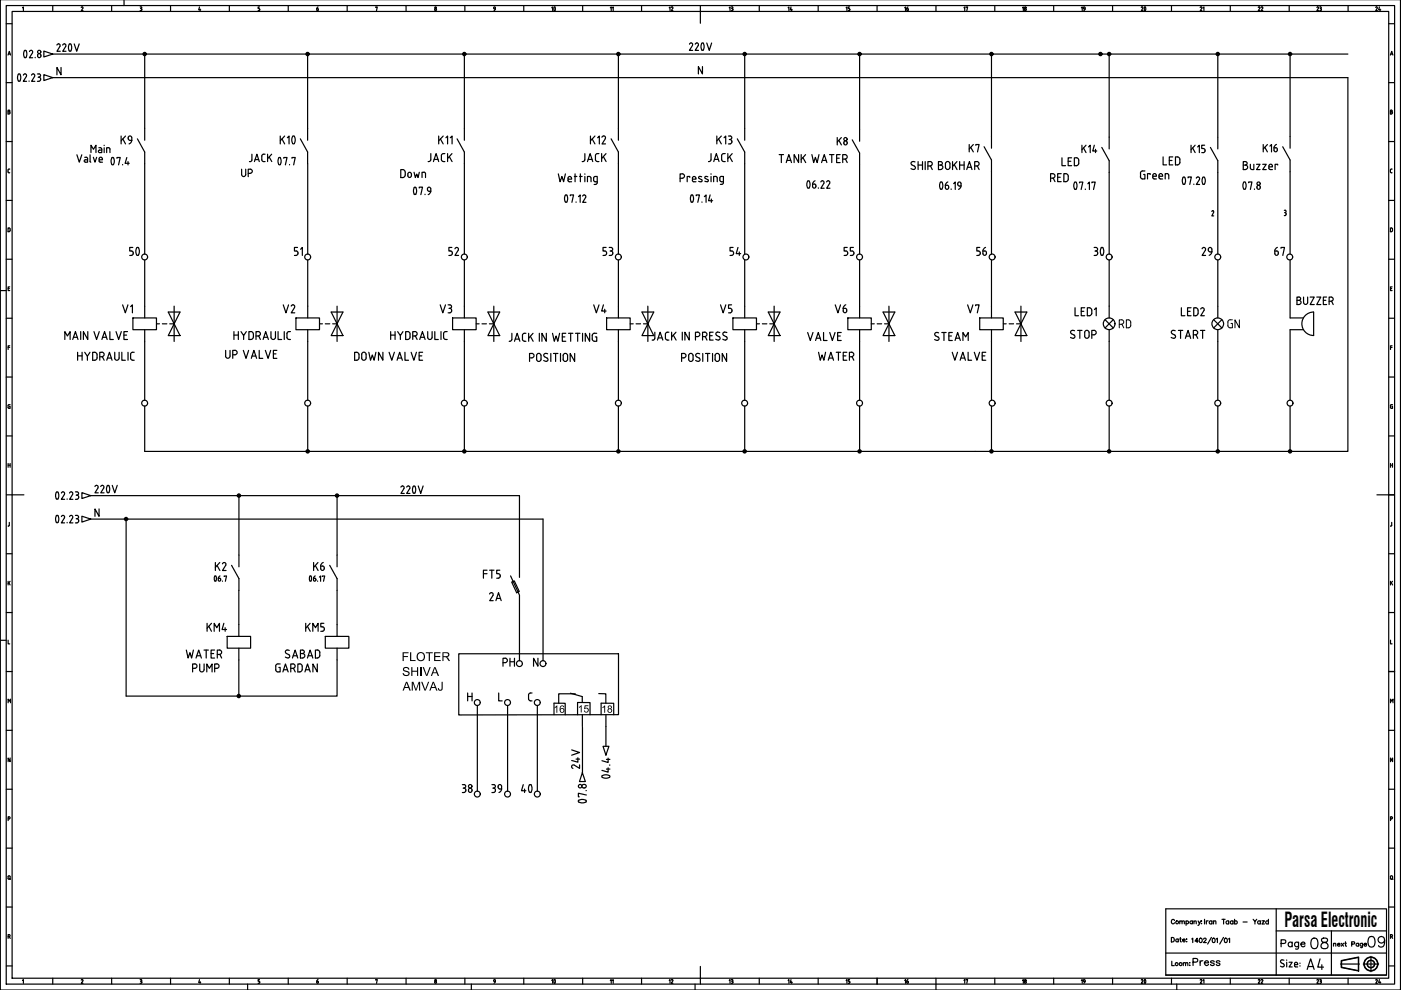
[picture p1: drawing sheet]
<svg xmlns="http://www.w3.org/2000/svg" width="297mm" height="210mm" viewBox="0 0 297 210" stroke-linecap="round" stroke-linejoin="round" font-family="sans-serif">
<!-- layer: 035 -->
<g fill="none" stroke="#000" stroke-width=".25">
<path d="M26.3 -.1v1.3M296.9 -.1v210h-296.8v-210M1.3 5h1.3M1.3 17.5h1.3M1.7 11.7l.3-.8 .2 .8M1.8 11.5h.3M2.6 2.4h291.8v205h-291.8zM4.8 1.6l.2-.1v.8M11.2 1.2v1.2M17.4 1.5l-.2 .1M17.4 1.5l.2 .2M17.6 1.7l-.4 .6h.4"/>
<path d="M23.7 1.2v1.2M29.7 1.5h.2M29.8 1.8h.1M29.9 1.5l.2 .1-.2 .2M29.9 1.8l.2 .3-.4 .2M36.2 1.2v1.2M42.3 1.5l-.2 .6h.5M42.4 1.9v.4M48.6 1.2v1.2M54.7 2.3h.2M54.9 1.8l.2 .2-.2 .3M55 1.5h-.3v.3h.2"/>
<path d="M61.1 1.2v1.2M73.6 1.2v1.2M79.6 1.6l.4-.1-.2 .8M86.1 1.2v1.2M98.6 1.2v1.2M111 1.2v1.2M123.5 1.2v1.2M136 1.2v1.2M148.5 1.2v1.2M161 1.2v1.2M173.5 1.2v1.2M186 1.2v1.2"/>
<path d="M198.4 1.2v1.2M210.9 1.2v1.2M223.4 1.2v1.2M235.9 1.2v1.2M248.4 1.2v1.2M260.8 1.2v1.2M273.3 1.2v1.2M285.8 1.2v1.2M294.4 5h1.3M294.4 17.5h1.3M294.8 11.7l.3-.8 .2 .8M294.9 11.5h.4"/>
<path d="M1.3 30h1.3M1.7 36.4l.4 .2M2.1 35.8l-.3 .1-.1 .5M294.4 30h1.3M294.8 36.4l.2 .2M295 35.8l-.2 .3v.3M295 36.6h.2M295 35.8h.2M295 23.7l.2 .2v.2l-.4 .1v-.8h.3v.3h-.3M1.3 42.5h1.3M1.3 55h1.3M1.7 48.3l.4 .1v.2v.4l-.2 .1h-.2z"/>
<path d="M294.4 42.5h1.3M294.4 55h1.3M295 48.3l.2 .3v.4l-.2 .1M295 48.3h-.2v.8h.2M.1 61.6h1.2M1.3 79.9h1.3M1.3 67.5h1.3M1.7 61.2h.3M1.7 73.7h.4M2.1 60.8h-.4v.8h.4M2.1 73.3h-.4v.8M294.4 79.9h1.3"/>
<path d="M294.4 67.5h1.3M294.8 61.2h.3M294.8 73.7h.4M295.2 60.8h-.4v.8h.4M295.2 73.3h-.4v.8M1.3 92.4h1.3M294.4 92.4h1.3M294.8 98.3v.8M294.8 98.6h.4M295 85.8l-.2 .2v.4M295 85.8h.2M295.1 86.1h.1v.5l-.3-.1-.1-.1"/>
<path d="M295.2 98.3v.8M1.3 104.9h1.3M1.3 117.4h1.3M2 110.8v.6l-.3 .1M294.4 104.9h1.3M294.4 117.4h1.3M294.8 111.5h.1M295.1 110.8v.6l-.2 .1M.1 135.8h1.2M1.3 129.9h1.3M1.7 135.7v.8h.4M294.4 129.9h1.3"/>
<path d="M294.8 135.7v.8h.4M294.8 123.2v.8M295 123.5l.3 .5M295.2 123.2l-.4 .5M1.3 142.4h1.3M1.3 154.8h1.3M294.4 142.4h1.3M294.4 154.8h1.3M1.3 167.3h1.3M1.3 179.8h1.3M1.7 173.6h.4v-.4h-.4v.8M294.4 167.3h1.3"/>
<path d="M294.4 179.8h1.3M294.8 173.6h.4v-.4h-.4v.8M295.3 160.7v.8l-.5-.8v.8M1.3 192.3h1.3M294.4 192.3h1.3M1.3 204.8h1.3M4.8 207.9l.2-.2v.8M11.2 207.4v1.3M17.4 207.7l-.2 .1M17.4 207.7l.2 .3M17.6 208l-.4 .5h.4M23.7 207.4v1.3"/>
<path d="M29.7 207.7h.2M29.8 208h.1M29.9 207.7l.2 .2-.2 .1M29.9 208l.2 .3-.4 .2M36.2 207.4v1.3M42.3 207.7l-.2 .6h.5M42.4 208.1v.4M48.6 207.4v1.3M52.5 208.7v1.2M54.7 208.5h.2M54.9 208l.2 .2-.2 .3M55 207.7h-.3v.3h.2"/>
<path d="M61.1 207.4v1.3M73.6 207.4v1.3M79.6 207.8l.4-.1-.2 .8M86.1 207.4v1.3M98.6 207.4v1.3M99.9 208.7v1.2M111 207.4v1.3M123.5 207.4v1.3M136 207.4v1.3M147.4 208.7v1.2M148.5 207.4v1.3M161 207.4v1.3"/>
<path d="M173.5 207.4v1.3M186 207.4v1.3M198.4 207.4v2.5M210.9 207.4v1.3M223.4 207.4v1.3M235.9 207.4v1.3M248.4 207.4v1.3M249.5 208.7v1.2M260.8 207.4v1.3M273.3 207.4v1.3M285.8 207.4v1.3M294.4 204.8h1.3"/>
<circle cx="92.3" cy="2" r=".2"/>
<circle cx="92.3" cy="1.6" r=".18"/>
<circle cx="92.3" cy="208.3" r=".21"/>
<circle cx="92.3" cy="207.9" r=".18"/>
</g>
<!-- layer: 07 -->
<path d="M1.3 1.2h294.4v207.5h-294.4zM148.5 2.4v2.5M2.6 104.9h2.5M291.9 104.9h2.5M148.5 204.9v2.5" fill="none" stroke="#000" stroke-width=".25"/>
<g fill="none" stroke="#000" stroke-width=".25">
<path d="M11.2 16.5h274.6v79.2h-12.3M11.2 11.5h274.6M30.7 11.5v15.7M65.2 11.5v15.7M98.5 11.5v15.7M131.1 11.5v15.7M157.9 11.5v15.7M182.3 11.5v15.9M210.2 11.5v17.4M235.2 11.5v17.6M258.2 11.5v17.6M273.5 11.5v17.4"/>
<path d="M30.7 34.7v19.2M65.2 34.7v19.2M98.5 34.7v19.2M131.1 34.7v19.2M157.9 34.7v19.2M182.3 34.9v19M210.2 36.4v17.5M235.2 36.6v17.3M258.2 36.6v17.3M273.5 36.4v17.5M30.7 55.1v9.8M65.2 55.1v9.8"/>
<path d="M98.5 55.1v9.8M131.1 55.1v9.8M157.9 55.1v9.8M182.3 55.1v9.8M210.2 55.1v9.8M235.2 55.1v9.8M258.2 55.1v9.8M273.5 55.1v12.3M30.7 72.4v12.5M65.2 72.4v12.5M98.5 72.4v12.5M131.1 72.4v12.5"/>
<path d="M157.9 72.4v12.5M182.3 72.4v12.5M210.2 72.4v12.5M235.2 72.4v12.5M258.2 72.4v12.5M273.5 69.9v15M30.7 86.1v9.6h242.8M65.2 86.1v9.6M98.5 86.1v9.6M131.1 86.1v9.6M157.9 86.1v9.6M182.3 86.1v9.6"/>
<path d="M210.2 86.1v9.6M235.2 86.1v9.6M258.2 86.1v9.6M273.5 86.1v9.6M19.2 105.1h90.9v15.5M19.2 110.1h95.9v30M26.7 110.1v37.5h44.8v-7.7M50.7 105.1v12.6M71.5 105.1v12.6M50.6 125.2v7.2M50.6 139.9v7.7M71.5 125.2v7.2"/>
<path d="M97.3 138.6h33.8v12.9l-33.8 .1zM110.1 128.1v12M101.2 149.6v18.2M107.6 149.6v18.2M113.9 149.6v18.2M123.5 154.2v9.6M128.5 154v4.2"/>
</g>
<!-- layer: SYMS -->
<g fill="none" stroke="#000" stroke-width=".25">
<path d="M9.3 10.8l1.9 .7-1.9 .6zM9.3 15.8l1.9 .7-1.9 .6zM30.7 32.2v2.5M96.9 29.4l1.6 2.8M98.5 27.2v2.5M182.3 32.4v2.5M210.2 33.9v2.5M235.2 34.1v2.5M273.5 33.9v2.5M28.2 67.4h5v2.5h-5zM30.7 69.9v2.5M33.2 68.7h.6"/>
<path d="M34.4 68.7h1M35.7 66.2h2.5l-1.3 2.5zM36 68.7h.9M36.9 68.7l1.3 2.5h-2.5zM36.9 64.9v7.5M62.7 67.4h5v2.5h-5zM65.2 69.9v2.5M67.7 68.7h.7M69 68.7h.9M70.2 66.2h2.5l-1.2 2.5zM70.5 68.7h1M71.5 68.7l1.2 2.5h-2.5z"/>
<path d="M71.5 64.9v7.5M96 67.4h5v2.5h-5zM98.5 69.9v2.5M101 68.7h.6M102.2 68.7h.9M103.4 66.2h2.5l-1.2 2.5zM103.8 68.7h.9M104.7 68.7l1.2 2.5h-2.5zM104.7 64.9v7.5M128.6 67.4h5v2.5h-5zM131.1 69.9v2.5M133.6 68.7h.6"/>
<path d="M134.9 68.7h.9M136.1 66.2h2.5l-1.2 2.5zM136.4 68.7h1M137.4 68.7l1.2 2.5h-2.5zM137.4 64.9v7.5M155.4 67.4h5v2.5h-5zM157.9 69.9v2.5M160.4 68.7h.6M161.6 68.7h1M162.9 66.2h2.5l-1.3 2.5zM163.2 68.7h.9M164.1 68.7l1.3 2.5h-2.5z"/>
<path d="M164.1 64.9v7.5M179.8 67.4h4.9v2.5h-4.9zM182.3 69.9v2.5M184.7 68.7h.7M186 68.7h.9M187.2 66.2h2.5l-1.2 2.5zM187.5 68.7h1M188.5 68.7l1.2 2.5h-2.5zM188.5 64.9v7.5M207.7 67.4h5v2.5h-5zM210.2 69.9v2.5M212.7 68.7h.6"/>
<path d="M214 68.7h.9M215.2 66.2h2.5l-1.2 2.5zM215.5 68.7h1M216.5 68.7l1.2 2.5h-2.5zM216.5 64.9v7.5M234.3 67.8l1.7 1.7M235.2 64.9v2.5M236 67.8l-1.7 1.7M257.3 67.8l1.8 1.7M258.2 64.9v2.5M259.1 67.8l-1.8 1.7M273.5 69.9h2.9"/>
<path d="M273.5 67.4h2.9M278.5 66.2a2.49 2.49 0 0 0-2.5 2.4 2.49 2.49 0 0 0 2.5 2.5M278.5 66.2v5M17.4 104.5l1.8 .6-1.8 .6zM17.4 109.4l1.8 .7-1.8 .6zM49.1 119.9l1.6 2.8v2.5M50.7 117.7v2.5M48.2 134.9h4.9v2.5h-4.9zM50.6 137.4v2.5M69 134.9h5v2.5h-5zM71.5 122.7v2.5M71.5 137.4v2.5"/>
<path d="M108.3 122.1l1.8 4.1v1.9M108.5 123.4l.5-.2 1.1 2.2-.6 .3zM110.1 120.6v1.8M127.9 158.2h1.2l-.6 1.9z"/>
<circle cx="30.7" cy="11.5" r=".35"/>
<circle cx="30.7" cy="11.5" r=".12"/>
<circle cx="30.7" cy="11.5" r=".22"/>
<circle cx="65.2" cy="11.5" r=".35"/>
<circle cx="65.2" cy="11.5" r=".12"/>
<circle cx="65.2" cy="11.5" r=".22"/>
<circle cx="98.4" cy="11.5" r=".35"/>
<circle cx="98.4" cy="11.5" r=".12"/>
<circle cx="98.4" cy="11.5" r=".22"/>
<circle cx="131.1" cy="11.5" r=".35"/>
<circle cx="131.1" cy="11.5" r=".12"/>
<circle cx="131.1" cy="11.5" r=".22"/>
<circle cx="157.9" cy="11.5" r=".35"/>
<circle cx="157.9" cy="11.5" r=".12"/>
<circle cx="157.9" cy="11.5" r=".22"/>
<circle cx="182.2" cy="11.5" r=".35"/>
<circle cx="182.2" cy="11.5" r=".12"/>
<circle cx="182.2" cy="11.5" r=".22"/>
<circle cx="210.2" cy="11.5" r=".35"/>
<circle cx="210.2" cy="11.5" r=".12"/>
<circle cx="210.2" cy="11.5" r=".22"/>
<circle cx="233.3" cy="11.5" r=".35"/>
<circle cx="233.3" cy="11.5" r=".12"/>
<circle cx="233.3" cy="11.5" r=".22"/>
<circle cx="235.2" cy="11.5" r=".35"/>
<circle cx="235.2" cy="11.5" r=".12"/>
<circle cx="235.2" cy="11.5" r=".22"/>
<circle cx="258.2" cy="11.5" r=".35"/>
<circle cx="258.2" cy="11.5" r=".12"/>
<circle cx="258.2" cy="11.5" r=".22"/>
<circle cx="273.5" cy="11.5" r=".35"/>
<circle cx="273.5" cy="11.5" r=".12"/>
<circle cx="273.5" cy="11.5" r=".22"/>
<circle cx="235.2" cy="68.6" r="1.24"/>
<circle cx="258.2" cy="68.6" r="1.24"/>
<circle cx="30.7" cy="85.5" r=".62"/>
<circle cx="65.2" cy="85.5" r=".62"/>
<circle cx="65.2" cy="95.7" r=".35"/>
<circle cx="65.2" cy="95.7" r=".12"/>
<circle cx="65.2" cy="95.7" r=".22"/>
<circle cx="98.4" cy="85.5" r=".62"/>
<circle cx="98.4" cy="95.7" r=".35"/>
<circle cx="98.4" cy="95.7" r=".12"/>
<circle cx="98.4" cy="95.7" r=".22"/>
<circle cx="131.1" cy="85.5" r=".62"/>
<circle cx="131.1" cy="95.7" r=".35"/>
<circle cx="131.1" cy="95.7" r=".12"/>
<circle cx="131.1" cy="95.7" r=".22"/>
<circle cx="157.9" cy="85.5" r=".62"/>
<circle cx="157.9" cy="95.7" r=".35"/>
<circle cx="157.9" cy="95.7" r=".12"/>
<circle cx="157.9" cy="95.7" r=".22"/>
<circle cx="182.2" cy="85.5" r=".62"/>
<circle cx="182.2" cy="95.7" r=".35"/>
<circle cx="182.2" cy="95.7" r=".12"/>
<circle cx="182.2" cy="95.7" r=".22"/>
<circle cx="210.2" cy="95.7" r=".35"/>
<circle cx="210.2" cy="95.7" r=".12"/>
<circle cx="210.2" cy="95.7" r=".22"/>
<circle cx="210.4" cy="85.5" r=".62"/>
<circle cx="235.2" cy="85.5" r=".62"/>
<circle cx="235.2" cy="95.7" r=".35"/>
<circle cx="235.2" cy="95.7" r=".12"/>
<circle cx="235.2" cy="95.7" r=".22"/>
<circle cx="258.2" cy="85.5" r=".62"/>
<circle cx="258.2" cy="95.7" r=".35"/>
<circle cx="258.2" cy="95.7" r=".12"/>
<circle cx="258.2" cy="95.7" r=".22"/>
<circle cx="273.5" cy="85.5" r=".62"/>
<circle cx="273.5" cy="95.7" r=".35"/>
<circle cx="273.5" cy="95.7" r=".12"/>
<circle cx="273.5" cy="95.7" r=".22"/>
<circle cx="26.7" cy="110" r=".35"/>
<circle cx="26.7" cy="110" r=".12"/>
<circle cx="26.7" cy="110" r=".22"/>
<circle cx="50.6" cy="105.1" r=".35"/>
<circle cx="50.6" cy="105.1" r=".12"/>
<circle cx="50.6" cy="105.1" r=".22"/>
<circle cx="71.5" cy="105.1" r=".35"/>
<circle cx="71.5" cy="105.1" r=".12"/>
<circle cx="71.5" cy="105.1" r=".22"/>
<circle cx="50.6" cy="147.6" r=".35"/>
<circle cx="50.6" cy="147.6" r=".12"/>
<circle cx="50.6" cy="147.6" r=".22"/>
<circle cx="101.2" cy="149" r=".62"/>
<circle cx="107.6" cy="149" r=".62"/>
<circle cx="113.9" cy="149" r=".62"/>
<circle cx="115.1" cy="140.7" r=".62"/>
</g>
<!-- layer: XREFCHILD -->
<g fill="none" stroke="#000" stroke-width=".25">
<path d="M23.7 33.5l.2-.1a1.08 1.08 0 0 1 0 1.6l-.2-.1M23.7 33.5a1.47 1.47 0 0 0 0 1.4M24.8 33.6v-.2h.7l-.4 1.6M26 34.9v.1M26.9 33.4l-.4 1.2h.9M27.1 34.3v.7M60.2 33.6v-.2h.7l-.4 1.6M61.4 34.9v.1M61.9 33.6v-.2h.7l-.3 1.6M87.8 39.8a1.47 1.47 0 0 0 0 1.4M88.2 39.8a1.47 1.47 0 0 1 0 1.4M88.9 39.9v-.2h.7l-.4 1.6"/>
<path d="M171.2 38.4l.2-.1a1.08 1.08 0 0 1 0 1.6l-.2-.1a1.47 1.47 0 0 1 0-1.4zM172.6 39a.4 .4 0 0 1 .4 .6 .4 .4 0 0 1-.7 .1v-.7h.3M172.8 38.3l-.3 .2-.2 .5M173.5 39.8v.1M174 38.6l.2-.2a.35 .35 0 0 1 .4 0 .35 .35 0 0 1 .1 .5l-.7 1h.7M175.3 38.6l.1-.2a.35 .35 0 0 1 .5 0 .35 .35 0 0 1 0 .5M175.9 38.9l-.6 1h.7M199.4 38.6h.2a1.08 1.08 0 0 1 0 1.5h-.2M199.4 38.7a1.47 1.47 0 0 0 0 1.3M200.4 39.3h.4a.4 .4 0 0 1 .3 .5 .4 .4 0 0 1-.6 .2zM201 38.6l-.3 .1-.3 .6M202.2 38.9l.3-.3v1.6"/>
<path d="M203.1 38.9a.35 .35 0 0 1 .3-.3 .35 .35 0 0 1 .4 .3M203.1 38.9l.1 .5h.6M203.8 38.9a1 1 0 0 1-.6 1.2M230.6 39l.4-.4v1.6M231.5 38.8v-.2h.7l-.4 1.6M263.7 38.7l.2-.1a1.08 1.08 0 0 1 0 1.5l-.2-.1a1.47 1.47 0 0 1 0-1.3zM264.7 38.7v-.1h.7l-.3 1.6M87.8 41.2h.4M90.1 41.2v.1M91.3 40.5l-.1 .5-.4 .3M91.3 40v.6l-.5-.1-.2-.3M119.9 42.8h.3"/>
<path d="M120.2 41.4a1.47 1.47 0 0 1 0 1.4M120.2 41.4h-.3a1.47 1.47 0 0 0 0 1.4M120.9 41.5v-.2h.7l-.4 1.6M122.1 42.8v.1M122.6 41.7l.4-.4v1.6M123.5 41.6l.2-.2a.35 .35 0 0 1 .4 .1 .35 .35 0 0 1 .1 .4M124.2 41.9l-.7 1h.7M146.5 41.4h.4a1.5 1.5 0 0 1 0 1.4M146.5 42.8h.4M146.6 41.4a1.47 1.47 0 0 0 0 1.4M147.6 41.5v-.2h.7l-.4 1.6M148.8 42.8v.1"/>
<path d="M149.3 41.7l.4-.4v1.6M150.6 41.3l-.4 1.3h.9M150.8 42.2v.7M201.7 40.1v.1M230.1 40.1v.1M266 40.1v.1"/>
<circle cx="266.8" cy="39.7" r=".41"/>
<circle cx="266.8" cy="38.9" r=".35"/>
</g>
<!-- layer: TAGS -->
<g fill="none" stroke="#000" stroke-width=".25">
<path d="M93 28.8v1.7M93.4 29.5l.6 1M94 28.8l-1 1.1M94.5 29.2l.4-.4v1.7M95.5 29.2l.3-.4v1.7M227.9 65.2v1.7h.8M229.2 66h.6M230 65.2h-.8v1.7h.8M230.5 65.2l.7 .1a1.14 1.14 0 0 1 .2 1.4l-.2 .2h-.7zM232 65.6l.4-.4v1.7M275 63h.4a.35 .35 0 0 1 .4 .3 .35 .35 0 0 1-.4 .4 .43 .43 0 0 1 .5 .4 .43 .43 0 0 1-.5 .5h-.4zM275 63.7h.4"/>
<path d="M276.4 63v1.1a.43 .43 0 0 0 .4 .5 .43 .43 0 0 0 .4-.5v-1.1M277.8 63h.8l-.8 1.6h.8M279.2 63h.8l-.8 1.6h.8M280.6 63.7h.5M281.3 63h-.7v1.6h.7M281.8 63.9h.4a.43 .43 0 0 0 .5-.5 .43 .43 0 0 0-.5-.4h-.4v1.6M282.3 63.9l.4 .7M114.1 139.6v1.7l-1-1.7v1.7M99.2 146.9v1.7M99.2 147.7h.9M100.1 146.9v1.7M105.7 146.9v1.7h.8"/>
<path d="M112.1 148.2v.2l.4 .2M112.5 148.6h.3M112.8 146.9l-.7 .2v1.1"/>
</g>
<!-- layer: DESCCHILD -->
<g fill="none" stroke="#000" stroke-width=".25">
<path d="M16.3 32.8l.5 1.6 .5-1.6M18 33.4h.4l.2 .2v.8h-.6l-.1-.3 .1-.2h.6M19.1 34.2l.2 .2M19.1 32.8v1.4M19.3 32.4v-1.6l.5 .9 .5-.9v1.6M19.8 33.4l.3 1 .4-1M21 31.3h.3M21 33.7a.35 .35 0 0 1 .4-.4 .35 .35 0 0 1 .3 .4M21 34.1l.1 .3h.6M21 33.7v.4M21.1 31.8l-.2 .3 .2 .3M21.1 31.8h.5"/>
<path d="M21.2 31.3l.3 .2 .1 .9h-.5M21.7 33.7v.2h-.7M22.1 30.8v.1M22.1 31.3v1.1M23 31.3h-.4v1.1M118.4 36.9l.4 1.6 .3-1.1 .4 1.1 .4-1.6M120.4 38h.8a.39 .39 0 0 0-.3-.6 .39 .39 0 0 0-.5 .4l.1 .6 .2 .1M120.7 38.5h.5M121.8 37.4h.5M121.9 36.9v1.6M122.9 37.4h.5M123 36.9v1.6"/>
<path d="M124 37.4v1.1M124.6 38.5v-1.1l.6 .2 .1 .9M126 39.1h.3M126.6 38.5l-.7-.1v-.7l.1-.2 .6-.1v1.4l-.3 .3M144.6 36.8a.48 .48 0 0 1 .5 .5 .48 .48 0 0 1-.5 .5h-.4M144.7 36.9h-.5v1.6M146.2 37.6v-.2h-.5v1.1M147.5 37.8a.36 .36 0 0 0-.3-.4 .36 .36 0 0 0-.4 .4l.1 .7h.7M147.6 37.8v.2h-.8M148.2 37.8l.5 .3M148.7 38.1l.1 .4-.7-.1M148.8 37.5h-.6v.3"/>
<path d="M150.1 38.1v.4l-.7-.1M150.1 37.5l-.4-.1-.3 .2 .1 .2 .6 .3M150.8 37.4v1.1M151.7 37.4l.3 .2 .1 .9M151.7 37.4h-.4v1.1M152.6 38.2l.2 .3h.6M152.9 37.4l-.2 .2-.1 .6M153 37.4h.4v1.4M153.4 38.8l-.2 .2-.5 .1M165.2 32.8h.9M165.7 32.8v1.7M166.7 34.5l.5-1.7 .6 1.7"/>
<path d="M166.9 34h.7M169.3 32.8v1.7l-.9-1.7v1.7M169.9 32.8v1.7M170.2 33.4l.6 1.1M170.8 32.8l-.9 1M172.1 32.8l.4 1.7 .4-1.1 .4 1.1 .3-1.7M174.2 34.5l.6-1.7 .5 1.7M174.4 34h.7M176.3 32.8v1.7M178.1 32.8h-.7v1.7h.7M179.2 32.8h-.5v1.7M179.2 33.7l.4 .8"/>
<path d="M194 34.3a.45 .45 0 0 0-.6 0 .45 .45 0 0 0 0 .7l.5 .2a.42 .42 0 0 1 .1 .7 .42 .42 0 0 1-.7-.1l-.2-.1M194.7 34.3v1.7M194.7 35h.9M195.6 34.3v1.7M196.2 34.3v1.7M196.7 35.2h.5a.47 .47 0 0 0 .5-.5 .47 .47 0 0 0-.5-.4h-.5v1.7M197.3 35.2l.4 .8M199 35h.4M199.4 34.3a.36 .36 0 0 1 .4 .3 .36 .36 0 0 1-.4 .4 .48 .48 0 0 1 .5 .5 .48 .48 0 0 1-.5 .4M199.4 34.3h-.4v1.7h.4M200.5 34.5a.48 .48 0 0 1 .6-.2 .48 .48 0 0 1 .3 .4v.8a.48 .48 0 0 1-.5 .4 .48 .48 0 0 1-.4-.4zM202 34.3v1.7"/>
<path d="M202.3 34.9l.6 1.1M202.9 34.3l-.9 1M203.5 34.3v1.7M204.4 34.3v1.7M205 36l.5-1.7 .6 1.7M205.1 35.5h.8M207.1 34.3h-.4v1.7M207.2 35.2l.4 .8M242.7 36.3h-.7a1.3 1.3 0 0 0 0 1.6h.7v-.9h-.2M243.9 37v-.2h-.6v1.1M263.6 34.3h.5a.37 .37 0 0 1 .3 .3 .37 .37 0 0 1-.3 .4 .47 .47 0 0 1 .4 .5 .47 .47 0 0 1-.4 .4l-.5 .1zM263.6 35h.5"/>
<path d="M265.1 34.8v1l.7 .2v-1.2M266.4 34.8h.8l-.8 1.2h.8M267.7 34.8h.8l-.8 1.2h.8M269 35.6l.2 .3 .6 .1M269 35.2v.5M269.8 35.2v.2h-.8M270.9 35v-.2h-.6v1.2"/>
</g>
<g fill="#000">
<path d="M85.4 138.3h1.2v.2h-1v.6h.9v.2h-.9v.9h-.2zM90.3 138.3h1.5v.2h-.6v1.7h-.3v-1.7h-.6zM85.6 141.6l.6-.2 .5 .3 .1 .3h-.2l-.3-.4-.6 .2 .1 .3 1 .4v.4l-.2 .3-.7 .1-.4-.2-.1-.4h.2l.2 .3 .2 .1 .6-.2-.1-.3-1-.4-.1-.4zM86.9 138.3h.3v1.6h.9v.3h-1.2zM87.2 141.4h.2v.8h1v-.8h.3v1.9h-.3v-.9h-1v.9h-.2zM87.3 144.6h.4l.5 1.6 .6-1.6h.3v1.8h-.3v-1.5l-.5 1.5h-.2l-.6-1.6v1.6h-.2zM89.1 141.4h.3v1.9h-.3zM89.3 144.6h.3l.5 1.6 .6-1.6h.3l-.7 1.8h-.3zM89.6 141.4h.3l.6 1.7 .6-1.7h.2l-.7 1.9h-.3zM92 138.3h1.4v.2h-1.1v.6h1v.2h-1v.6h1.1v.3h-1.4zM93.6 144.6h.3l-.1 1.5-.2 .3-.4 .1-.3-.2-.1-.4h.3l.1 .3 .4-.1z"/>
<path d="M88.3 139.2a.95 .95 0 0 1 1.9 0 .95 .95 0 0 1-1.9 0zM88.5 139.3a.71 .71 0 0 0 1.4 0 .71 .71 0 0 0-1.4 0z"/>
<path d="M86.1 144.6h.2l.8 1.8h-.3l-.2-.5h-.8l-.2 .5h-.2zM86.2 144.8l-.3 .9h.6z"/>
<path d="M91.7 144.6h.3l.8 1.8h-.3l-.2-.5h-.8l-.2 .5h-.3zM91.9 144.8l-.3 .9h.6z"/>
<path d="M92.1 141.4h.2l.8 1.9h-.3l-.2-.6h-.8l-.2 .6h-.3zM92.2 141.6l-.3 1h.6z"/>
<path d="M93.8 138.3h1.1l.3 .2v.6l-.5 .2 .7 .9h-.3l-.6-.9h-.5v.9h-.2zM94 138.5v.6h.8l.2-.2-.1-.4z"/>
</g>
<!-- layer: DESC -->
<g fill="none" stroke="#000" stroke-width=".25">
<path d="M13.7 72v-1.7l.6 .9 .6-.9v1.7M15.4 72l.6-1.7 .5 1.7M15.6 71.5h.8M16.5 74.7v1.7M16.5 75.5h.9M17.1 70.3v1.7M17.4 74.7v1.7M18 74.7l.5 .8 .6-.8M18.5 75.5v.9M18.6 70.3v1.7l-.9-1.7v1.7M19.6 74.7l.7 .1a1.15 1.15 0 0 1 0 1.5l-.7 .1zM19.9 70.3l.6 1.7 .5-1.7"/>
<path d="M21.2 75.6h.4a.47 .47 0 0 0 .5-.4 .47 .47 0 0 0-.5-.5h-.4v1.7M21.6 72l.6-1.7 .5 1.7M21.7 75.6l.4 .8M21.8 71.5h.8M22.6 76.4l.6-1.7 .6 1.7M22.8 75.9h.8M23.3 70.3v1.7h.7M24.3 74.7v1.2a.48 .48 0 0 0 .5 .5 .48 .48 0 0 0 .5-.5v-1.2M24.6 70.3l.6 1.7 .5-1.7M25.8 74.7v1.7h.8M26.3 71h.5M27 70.3h-.7v1.7h.7"/>
<path d="M27.1 74.7v1.7M28.5 74.7h-.6l-.2 .4v1.1l.8 .2M47.8 74.3v1.2M48.8 74.3v1.2a.48 .48 0 0 1-.5 .5 .48 .48 0 0 1-.5-.5M49.6 71h.9M49.6 70.3v1.7M49.8 74.3a.48 .48 0 0 1 .5 .4 .48 .48 0 0 1-.5 .5h-.5M49.8 74.3h-.5v1.7M50.5 70.3v1.7M51.1 70.3l.6 .9 .5-.9M51.6 74.3l.6 1.7 .5-1.7M51.7 71.2v.8"/>
<path d="M53.2 70.3l.4 .2 .1 .3M53.2 70.3h-.4v1.7h.4M53.3 76l.5-1.7 .6 1.7M53.4 75.5h.8M53.7 71.5l-.2 .4-.3 .1M53.7 70.8v.7M54.3 71.2h.4a.47 .47 0 0 0 .5-.4 .47 .47 0 0 0-.5-.5h-.4v1.7M54.8 71.2l.4 .8M55 74.3v1.7h.7M55.8 72l.5-1.7 .6 1.7M56 71.5h.7M56.3 74.3l.5 1.7 .6-1.7"/>
<path d="M57.5 70.3v1.2a.48 .48 0 0 0 .4 .5 .48 .48 0 0 0 .5-.5v-1.2M58 75h.5M58.7 74.3h-.7v1.7h.7M59 70.3v1.7h.7M60.3 70.3v1.7M61.6 70.3l-.7 .2-.1 1 .2 .4 .6 .1M75.6 74.7l.3 .1a1.15 1.15 0 0 1 0 1.5l-.3 .1M75.6 74.7h-.4v1.7h.4M76.7 74.9a.48 .48 0 0 1 .6-.2 .48 .48 0 0 1 .3 .4v.8a.47 .47 0 0 1-.4 .5 .47 .47 0 0 1-.5-.5zM78.2 74.7l.4 1.7 .3-1.1 .4 1.1 .4-1.7M81.2 74.7v1.7l-1-1.7v1.7M82.5 74.7l.6 1.7 .5-1.7"/>
<path d="M82.8 71h1M82.8 70.3v1.7M83.8 70.3v1.7M84.2 76.4l.5-1.7 .6 1.7M84.3 70.3l.6 .9 .5-.9M84.4 75.9h.7M84.9 71.2v.8M85.9 74.7v1.7h.7M86.4 70.3l.3 .1a1.15 1.15 0 0 1 0 1.5l-.3 .1M86.4 70.3h-.4v1.7h.4M87.2 74.7l.5 1.7 .6-1.7M87.5 71.2h.5a.47 .47 0 0 0 .4-.4 .47 .47 0 0 0-.4-.5h-.5v1.7"/>
<path d="M88.1 71.2l.3 .8M88.9 75.5h.5M89 72l.6-1.7 .5 1.7M89.2 71.5h.8M89.6 74.7h-.7v1.7h.7M90.7 70.3v1.2M91.6 70.3v1.2a.48 .48 0 0 1-.5 .5 .48 .48 0 0 1-.4-.5M92.2 70.3v1.7h.7M93.5 70.3v1.7M94.8 70.3l-.5 .1-.2 .3v1.1l.7 .2M108.5 72l-.2 .3-.3 .1M108.5 70.7v1.3"/>
<path d="M109.1 72.4l.6-1.7 .5 1.7M109.2 71.9h.9M111.5 70.7l-.7 .2v1l.2 .4 .5 .1M112.1 70.7v1.7M112.3 75.9h.5a.47 .47 0 0 0 .4-.5 .47 .47 0 0 0-.4-.5h-.5v1.7M112.4 71.3l.6 1.1M113 70.7l-.9 1M113.8 75.4a.48 .48 0 0 1 .4-.5 .48 .48 0 0 1 .5 .5M113.8 75.4v.8M114.3 70.7v1.7M114.7 75.4v.8a.48 .48 0 0 1-.5 .4 .48 .48 0 0 1-.4-.4M115.8 70.7v1.7l-.9-1.7v1.7"/>
<path d="M116.1 75a.44 .44 0 0 0-.6 0 .44 .44 0 0 0 0 .6l.5 .3a.41 .41 0 0 1 .1 .6 .41 .41 0 0 1-.6 0l-.2-.1M116.8 74.9v1.7M117.1 70.7l.4 1.7 .4-1.2 .4 1.2 .3-1.7M117.3 74.9h1M117.8 74.9v1.7M118.8 74.9v1.7M119.2 71.4h.6M119.4 75.4a.48 .48 0 0 1 .5-.5 .48 .48 0 0 1 .4 .5M119.4 75.4v.8M120 70.7h-.8v1.7h.8M120.3 75.4v.8a.48 .48 0 0 1-.4 .4 .48 .48 0 0 1-.5-.4M120.5 70.7h1"/>
<path d="M121 70.7v1.7M121.8 74.9v1.7l-.9-1.7v1.7M122 70.7h1M122.5 70.7v1.7M123.5 70.7v1.7M125 70.7v1.7l-.9-1.7v1.7M126.5 70.7h-.7a1.31 1.31 0 0 0-.2 1.4l.2 .2 .7 .1v-1h-.3M138.8 71.7a.42 .42 0 0 1-.5 .4M138.8 70.4v1.3M139.4 72.1l.6-1.7 .5 1.7M139.6 71.6h.8M141.5 70.4l-.4 .2v1.1l.2 .3 .2 .1"/>
<path d="M141.5 72.1h.3M141.5 70.4h.3M142.4 70.4v1.7M142.8 71.1l.5 1M143.3 70.4l-.9 1.1M144.5 75.9h.5a.47 .47 0 0 0 .4-.5 .47 .47 0 0 0-.4-.5h-.5v1.7M144.7 70.4v1.7M146 75.4a.48 .48 0 0 1 .5-.5 .48 .48 0 0 1 .4 .5M146 75.4v.8M146.1 70.4v1.7l-.9-1.7v1.7M146.9 75.4v.8a.48 .48 0 0 1-.4 .4 .48 .48 0 0 1-.5-.4M147.5 71.4h.4"/>
<path d="M147.9 70.4a.48 .48 0 0 1 .5 .5 .48 .48 0 0 1-.5 .5M147.9 70.4h-.4v1.7M148.2 75.9a.42 .42 0 0 1 .1 .6 .42 .42 0 0 1-.6 0l-.2-.1M148.3 75a.45 .45 0 0 0-.6 0 .45 .45 0 0 0 0 .6l.5 .3M149 74.9v1.7M149.4 70.4a.48 .48 0 0 1 .5 .5 .48 .48 0 0 1-.5 .5h-.4M149.4 70.4h-.4v1.7M149.5 71.4l.4 .7M149.6 74.9h.9M150 74.9v1.7M150.5 71.2h.5M151.1 74.9v1.7"/>
<path d="M151.2 70.4h-.7v1.7h.7M151.6 75.4a.48 .48 0 0 1 .5-.5 .48 .48 0 0 1 .5 .5M151.6 75.4v.8M152.6 75.4v.8a.48 .48 0 0 1-.5 .4 .48 .48 0 0 1-.5-.4M152.6 70.5a.44 .44 0 0 0-.6 0 .44 .44 0 0 0 0 .6l.5 .3a.42 .42 0 0 1 0 .6 .42 .42 0 0 1-.6 0l-.2-.1M153.6 70.4l-.3 .2v.3l.7 .5a.42 .42 0 0 1 0 .6 .42 .42 0 0 1-.6 0l-.1-.1M153.6 70.4l.5 .1M154.1 74.9v1.7l-1-1.7v1.7M198.4 71.2l.5 .3M198.9 71.5a.42 .42 0 0 1 .1 .6 .42 .42 0 0 1-.7 0l-.1-.1M199 70.6a.44 .44 0 0 0-.6 0 .44 .44 0 0 0 0 .6M199.7 70.5h.9"/>
<path d="M200.1 70.5v1.7M201.2 71.2h.5M201.9 70.5h-.7v1.7h.7M202.5 72.2l.5-1.7 .6 1.7M202.7 71.7h.7M204.2 72.2v-1.7l.5 .9 .6-.9v1.7M227.3 70.1l-.2 .1-.1 .3 .7 .5a.42 .42 0 0 1 .1 .7 .42 .42 0 0 1-.7-.1l-.1-.1M227.4 70l.4 .1M228.5 70.1h.9M228.9 70.1v1.6M230 70.3a.48 .48 0 0 1 .6-.2 .48 .48 0 0 1 .3 .4v.8a.47 .47 0 0 1-.4 .4 .47 .47 0 0 1-.5-.4zM231.9 70a.48 .48 0 0 1 .5 .5 .48 .48 0 0 1-.5 .5h-.4"/>
<path d="M232 70.1h-.5v1.6M248.7 70l.5 .1M248.7 70.1l-.3 .1-.1 .3 .8 .5M249 71a.42 .42 0 0 1 .1 .7 .42 .42 0 0 1-.6-.1l-.2-.1M249.8 70.1h1M250.3 70.1v1.6M251.3 71.7l.6-1.6 .5 1.6M251.5 71.3h.8M253.5 70a.48 .48 0 0 1 .4 .5 .48 .48 0 0 1-.4 .5h-.5M253.5 70.1h-.5v1.6M253.6 71l.3 .7M254.5 70.1h.9"/>
<path d="M255 70.1v1.6M61.3 137.9a.44 .44 0 0 0-.6 0 .44 .44 0 0 0 0 .6M62 139.5l.6-1.7 .5 1.7M64.2 137.8a.37 .37 0 0 1 .3 .4 .37 .37 0 0 1-.3 .4M64.2 137.8h-.5v1.7M65.2 139.5l.6-1.7 .5 1.7M67.3 137.8l.2 .1 .3 .4M67.3 137.8h-.4v1.7"/>
</g>
<!-- layer: XREF -->
<g fill="none" stroke="#000" stroke-width=".25">
<path d="M3.9 15.8l.2-.1a1.08 1.08 0 0 1 0 1.5l-.2-.1a1.47 1.47 0 0 1 0-1.3zM5.2 10.8l.2-.1a1.08 1.08 0 0 1 0 1.5h-.2a1.47 1.47 0 0 1 0-1.4zM5.3 15.7a.35 .35 0 0 1 .3 .5M5.3 15.7l-.3 .2M5.6 16.2l-.7 1h.7M6.2 17.2h.1M6.6 10.7a.35 .35 0 0 1 .3 .5M6.6 10.7l-.4 .2M6.9 11.2l-.7 1h.7M7 15.7a.35 .35 0 0 1 .3 .5M7 15.7l-.3 .2M7.3 16.2l-.6 1h.7"/>
<path d="M7.5 12.2h.1M7.9 15.7h.4M8 11.7a.35 .35 0 0 1 .3-.3 .35 .35 0 0 1 .4 .3M8 11.9a.35 .35 0 0 0 .3 .3 .35 .35 0 0 0 .4-.3M8 11.7v.2M8.1 16.4h.2M8.3 15.7a.35 .35 0 0 1 .3 .3 .35 .35 0 0 1-.3 .4M8.3 16.4l.3 .3M8.6 16.9l-.2 .3h-.5M8.6 16.7v.2M8.7 11.7v.2M11.9 105.8h.4"/>
<path d="M12 105.8a1.12 1.12 0 0 1 .1-1.5l.2 .1a1.5 1.5 0 0 1 0 1.4M12 109.4l.1-.1a1.08 1.08 0 0 1 0 1.5l-.1-.1a1.47 1.47 0 0 1 0-1.3zM13 104.5l.2-.2a.35 .35 0 0 1 .4 .1 .35 .35 0 0 1 0 .4M13 109.5l.2-.2a.35 .35 0 0 1 .4 .1 .35 .35 0 0 1 0 .4l-.6 1.1h.7M13.7 104.8l-.7 1.1h.7M14.2 105.8v.1M14.2 110.8v.1M14.8 104.5l.1-.2a.35 .35 0 0 1 .5 .1 .35 .35 0 0 1 0 .4M14.8 109.5l.1-.2a.35 .35 0 0 1 .5 .1 .35 .35 0 0 1 0 .4l-.6 1.1h.7M15.4 104.8l-.6 1.1h.7M16 104.3h.3a.35 .35 0 0 1 .4 .3 .35 .35 0 0 1-.4 .4M16 109.3h.3a.35 .35 0 0 1 .4 .3 .35 .35 0 0 1-.4 .4"/>
<path d="M16 110.9h.3M16.2 105h.1M16.2 110h.1M16.3 105l.4 .3M16.3 110l.4 .3M16.7 105.5l-.2 .3-.5 .1M16.7 110.5l-.4 .3M16.7 105.3v.2M16.7 110.3v.2M123.7 166.3a.37 .37 0 0 0-.3 .4 .37 .37 0 0 0 .3 .4M123.7 166.3a.4 .4 0 0 1 .6 .4 .4 .4 0 0 1-.6 .4M124.2 169.7a1.22 1.22 0 0 0-1.6 .2l.1 .1a1.58 1.58 0 0 0 1.5 0"/>
<path d="M124.2 169.7v.4M124.2 167.6h.1M124.3 168.6l-1.7-.4v.7h.2M127.7 164.4l-.1 .2a1.18 1.18 0 0 0 1.7 0l-.1-.2M127.7 164.5a1.58 1.58 0 0 1 1.5 0M128.6 163.1h.7M128.6 161h.7M128.9 162.8v.9l-1.3-.4M128.9 160.7v1l-1.3-.4M129.2 162.2h.1"/>
<circle cx="8.3" cy="11" r=".35"/>
<circle cx="123" cy="166.7" r=".37"/>
</g>
<!-- layer: WIREREF_DEST -->
<g fill="none" stroke="#000" stroke-width=".25">
<path d="M12.4 9.3a.35 .35 0 0 1 .3 .5M12.4 9.3l-.3 .3M12.7 9.8l-.6 1.1h.7M12.9 14.3v1.6l-.8-1.6v1.6M13.6 9.3a.35 .35 0 0 1 .3 .5M13.6 9.3l-.3 .3M13.9 9.8l-.6 1.1h.7M14.7 9.4l.2-.1a1.08 1.08 0 0 1 0 1.6l-.2-.1a1.47 1.47 0 0 1 0-1.4zM15.7 9.3l.6 1.6 .5-1.6M20.1 103.2l.2-.3a.35 .35 0 0 1 .4 .1 .35 .35 0 0 1 .1 .4l-.7 1.1h.7M21 107.9v1.6l-.9-1.6v1.6M21.4 103.2l.1-.3a.35 .35 0 0 1 .5 .1 .35 .35 0 0 1 0 .4l-.6 1.1h.7"/>
<path d="M22.7 103l.2-.1a1.08 1.08 0 0 1 0 1.6l-.2-.1a1.47 1.47 0 0 1 0-1.4zM23.8 102.9l.5 1.6 .6-1.6"/>
</g>
<!-- layer: WIRENO -->
<g fill="none" stroke="#000" stroke-width=".25">
<path d="M146.2 9.4l.2-.3a.34 .34 0 0 1 .4 .1 .34 .34 0 0 1 0 .4l-.6 1.1h.7M147.4 9.4l.2-.3a.34 .34 0 0 1 .4 .1 .34 .34 0 0 1 0 .4l-.6 1.1h.7M148.9 14.1v1.6l-.8-1.6v1.6M149.1 9.2a1.47 1.47 0 0 1 0 1.4M149.1 9.2l-.1-.1a1.08 1.08 0 0 0 0 1.6l.1-.1M149.8 9.1l.6 1.6 .5-1.6M256.9 44.8l.3-.1 .1 .3M257.3 45l-.4 .8h.4M272.3 44.6h.3l.1 .2-.2 .3M272.4 45.1h.1M272.5 45.1l.2 .4M272.7 45.4l-.1 .2-.3 .1"/>
<path d="M85 103.3l.2-.2a.35 .35 0 0 1 .4 .1 .35 .35 0 0 1 0 .4l-.6 1h.7M86.2 103.3l.2-.2a.35 .35 0 0 1 .4 .1 .35 .35 0 0 1 .1 .4l-.7 1h.7M87.6 103.1l.2-.1a1.05 1.05 0 0 1 0 1.6l-.2-.1a1.47 1.47 0 0 1 0-1.4zM88.7 103l.5 1.6 .5-1.6"/>
</g>
<!-- layer: 0 -->
<g fill="none" stroke="#000" stroke-width=".25">
<path d="M117.5 151.5v-2.4h2.3v2.4M120.9 147l2.6 .7v1.2M122 147.1h-3.5v2M122.5 151.5v-2.6l2.6 .1v2.5M123.5 151.5v2.5M126.9 147.1h1.5v2M127.5 151.5v-2.4h2.6v2.4M128.5 151.5v2.5M247.2 192.7h46.8v14h-46.8zM248.4 198.8h.3a.51 .51 0 0 1 .3 .4 .51 .51 0 0 1-.3 .5h-.3zM249 195.2a.34 .34 0 0 0-.4-.3 .34 .34 0 0 0-.2 .4 .37 .37 0 0 0 .1 .5 .37 .37 0 0 0 .5-.1M249.8 199.2a.3 .3 0 0 0-.4 0 .3 .3 0 0 0 0 .4 .3 .3 0 0 0 .4 0"/>
<path d="M249.8 199.1v.6M250.1 195.4l.5-.1v.6M250.1 195.3v.6M250.1 199.1h.3M250.3 198.8v.7l.2 .2M250.6 195.4l.5-.1v.6M250.7 199.3h.6a.31 .31 0 0 0-.5-.1 .31 .31 0 0 0 0 .5 .31 .31 0 0 0 .5-.1M251.5 195.4a.3 .3 0 0 1 .4-.1 .3 .3 0 0 1 0 .5 .3 .3 0 0 1-.4-.1M251.5 195.3v.9M251.6 199.1h.1M251.6 199.6h.1M252.7 199.1l.2-.2v.9"/>
<path d="M252.8 195.4a.3 .3 0 0 0-.4-.1 .3 .3 0 0 0 0 .5 .3 .3 0 0 0 .4-.1M252.8 195.3v.6M253.1 195.4l.5-.1v.6M253.1 195.3v.6M254 195.3l.3 .6 .3-.6M254 199.5h-.6l.4-.6v.9M254.3 195.9l-.3 .3M254.4 199a.43 .43 0 0 1 .5 .4 .43 .43 0 0 1-.5 .4l-.1-.4zM254.7 195.3h.1M254.7 195.8h.1M255.2 199.2l.2-.3 .3 .2-.5 .7h.6M255.4 194.9v1"/>
<path d="M255.8 195.2v.7M256.1 195.2l-.3 .3M256.8 198.7l-.8 1.5M256.9 195.4a.32 .32 0 0 0-.4-.1 .32 .32 0 0 0 0 .5 .32 .32 0 0 0 .4 0M256.9 195.2v.7M257.1 199a.43 .43 0 0 1 .5 .4 .43 .43 0 0 1-.5 .4l-.1-.4zM257.3 195.4l.2-.2 .3 .1v.6M257.3 195.2v.7M257.9 199.1l.2-.2v.9M259.1 194.9h.6M259.4 198.7l-.8 1.5M259.4 194.9v1"/>
<path d="M259.7 199a.43 .43 0 0 1 .5 .4 .43 .43 0 0 1-.5 .4l-.1-.4zM260.5 199.1l.2-.2v.9M260.5 195.4a.32 .32 0 0 0-.5-.1 .32 .32 0 0 0 0 .5 .32 .32 0 0 0 .5 0M260.5 195.2v.7M261.4 195.4a.32 .32 0 0 0-.5-.1 .32 .32 0 0 0 0 .5 .32 .32 0 0 0 .5 0M261.4 195.2v.7M261.8 195.4a.32 .32 0 0 1 .4-.1 .32 .32 0 0 1 0 .5 .32 .32 0 0 1-.4 0M261.8 194.9v1M263.6 195.5h.8M265.7 194.9l.4 .5 .4-.5M266.1 195.4v.5M267.2 195.4a.32 .32 0 0 0-.5-.1 .32 .32 0 0 0 0 .5 .32 .32 0 0 0 .5 0"/>
<path d="M267.2 195.2v.7M267.6 195.2h.5l-.5 .7h.5M268.9 195.4a.32 .32 0 0 0-.4-.1 .32 .32 0 0 0 0 .5 .32 .32 0 0 0 .4 0M268.9 194.9v1M270.6 192.7v14M270.6 197.4h23.4M274 200a.47 .47 0 0 0-.7-.1 .47 .47 0 0 0 0 .7 .47 .47 0 0 0 .7-.1M274 199.7v1M275.3 199.7v1.4l-.3 .1h-.3M275.3 200a.47 .47 0 0 0-.7-.1 .47 .47 0 0 0 0 .7 .47 .47 0 0 0 .7-.1M285.1 200h.3M285.3 199.7v.7l.2 .2"/>
<path d="M247.2 202.1h46.8M247.2 206.7h46.8M248.4 203.8v.9h.6M250.9 204.3l.2-.2h.2l.1 .6M250.9 204.1v.6M251.4 204.3l.2-.2h.2v.6M252.3 204.6h.1M252.3 204.1h.1M252.9 204l.9-.1 .1-.2v-.3l-1-.2v1.5M254.5 203.7v1M255 203.7l-.3 .1-.2 .3M255.4 204.1h.8a.44 .44 0 0 0-.4-.4 .44 .44 0 0 0-.4 .4v.4a.43 .43 0 0 0 .4 .2 .43 .43 0 0 0 .4-.2"/>
<path d="M257.4 203.9a.45 .45 0 0 0-.7 0l.2 .2 .5 .2v.2a.43 .43 0 0 1-.4 .2 .43 .43 0 0 1-.3-.2M258.6 203.9a.45 .45 0 0 0-.7 0l.2 .2 .5 .2v.2a.43 .43 0 0 1-.3 .2 .43 .43 0 0 1-.4-.2M271.5 204.8l.5 .2M271.6 200h.9v-.6l-.9-.1v1.4M272.2 203.6l-.4-.1-.3 .3 .1 .2 .7 .6-.1 .3-.2 .1M272.8 203.5v.1M272.8 204v1M273.3 204h.7l-.7 1h.7M284.2 204.4h4M284.4 203.7l3.7-.8v3l-3.7-.8zM284.4 203.7l3.6-.7v2.8l-3.6-.7zM286.6 200.2l.5-.1 .1-.3-.6-.1v.9"/>
<path d="M289 204.4h3.3M290.7 202.8v3.2"/>
<circle cx="249.6" cy="195.6" r=".31"/>
<circle cx="249.5" cy="204.4" r=".31"/>
<circle cx="250.3" cy="204.4" r=".31"/>
<circle cx="290.7" cy="204.4" r="1.49"/>
<circle cx="290.7" cy="204.4" r="1.41"/>
<circle cx="290.7" cy="204.4" r=".81"/>
<circle cx="290.7" cy="204.4" r=".75"/>
</g>
<g fill="#000">
<path d="M117.6 150l.6-.4v1.5h-.2v-1.2l-.4 .2zM122.8 149.9l.5-.4v1.6h-.2v-1.2l-.3 .2zM124 149.5h.8v.2h-.7v.4l.4-.1 .3 .3v.5l-.4 .3-.4-.1-.2-.3 .2-.1 .1 .3h.3l.2-.3-.2-.4-.6 .1zM127.8 149.9l.5-.3v1.5h-.2v-1.2l-.4 .2z"/>
<path d="M118.8 149.7l.5-.1 .3 .2v.1l-.1 .1-.1-.2-.3-.1-.3 .4v.2l.5-.2 .3 .3v.5l-.2 .2h-.4l-.3-.3zM118.8 150.7a.35 .35 0 0 0 .7 0 .35 .35 0 0 0-.7 0z"/>
<path d="M128.9 149.7l.5-.1 .3 .2v.3l-.2 .2 .3 .2v.2l-.3 .4h-.4l-.3-.3v-.4l.3-.1-.3-.2zM129 150a.25 .25 0 0 0 .5 0 .25 .25 0 0 0-.5 0zM129 150.7a.31 .31 0 0 0 .6 0 .31 .31 0 0 0-.6 0z"/>
</g>
<g font-size="6.6">
<text x="58.6" y="32.5">K10</text>
<text x="25.4" y="56.1">50</text>
<text x="230" y="56.1">30</text>
<text x="108.7" y="170">40</text>
</g>
<text font-size="6.2" x="247.6" y="40.9">07.20</text>
<g font-size="5.7">
<text x="276.9" y="202.5">08</text>
<text x="289.3" y="202.1">09</text>
</g>
<text font-size="5.3" x="276.2" y="206.7">A4</text>
<g font-size="4.9">
<text x="24.7" y="31.8">K9</text>
<text x="51.9" y="35.6">JACK</text>
<text x="89.6" y="35.6">JACK</text>
<text x="122.4" y="35.6">JACK</text>
<text x="124.2" y="31.8">K12</text>
<text x="149.2" y="35.6">JACK</text>
<text x="151" y="31.8">K13</text>
<text x="176.7" y="32.1">K8</text>
<text x="204.6" y="33.5">K7</text>
<text x="267.1" y="33.5">K16</text>
<text x="50.4" y="38.8">UP</text>
<text x="84" y="38.8">Down</text>
<text x="221.9" y="39.9">RED</text>
<text x="224.4" y="36.3">LED</text>
<text x="245.9" y="36.3">LED</text>
<text x="61.4" y="55.4">51</text>
<text x="94.2" y="55.4">52</text>
<text x="127" y="55.4">53</text>
<text x="153.8" y="55.4">54</text>
<text x="178.2" y="55.4">55</text>
<text x="206" y="55.4">56</text>
<text x="254" y="55.4">29</text>
<text x="273.4" y="55.4" transform="rotate(-90 273.4 55.4)">67</text>
<text x="25" y="67.7">V1</text>
<text x="59.3" y="67.7">V2</text>
<text x="92.4" y="67.7">V3</text>
<text x="124.9" y="67.7">V4</text>
<text x="152" y="67.7">V5</text>
<text x="176" y="67.7">V6</text>
<text x="204.3" y="67.7">V7</text>
<text x="236.4" y="70.9">RD</text>
<text x="249.4" y="68.1">LED2</text>
<text x="259.3" y="70.9">GN</text>
<text x="170.4" y="73.4">VALVE</text>
<text x="172.5" y="77.6">WATER</text>
<text x="201.1" y="77.6">VALVE</text>
<text x="65.6" y="122.1">K6</text>
<text x="101.6" y="123.8">FT5</text>
<text x="43" y="135.1">KM4</text>
<text x="63.9" y="135.1">KM5</text>
<text x="38.5" y="140.8">WATER</text>
<text x="39.9" y="143.6">PUMP</text>
<text x="57.5" y="143.6">GARDAN</text>
<text x="105.8" y="142.5">PH</text>
<text x="124.2" y="164" transform="rotate(-90 124.2 164)">24V</text>
<text x="97" y="169.3">38</text>
<text x="103.4" y="169.3">39</text>
</g>
<g font-size="4.4">
<text x="115.4" y="3.9">10</text>
<text x="240.6" y="3.9">20</text>
<text x="228.6" y="33.5">K14</text>
<text x="251.5" y="33.5">K15</text>
<text x="44.8" y="122.1">K2</text>
<text x="103" y="128.4">2A</text>
<text x="115.4" y="209.9">10</text>
<text x="240.6" y="209.9">20</text>
</g>
<text font-size="4.3" x="272.3" y="196.6">Parsa Electronic</text>
<g font-size="3.5">
<text x="66.3" y="3.5">6</text>
<text x="103.4" y="3.5">9</text>
<text x="128.4" y="3.5">11</text>
<text x="141.1" y="3.5">12</text>
<text x="153.8" y="3.5">13</text>
<text x="166.2" y="3.5">14</text>
<text x="181.3" y="3.5" transform="rotate(-90 181.3 3.5)">15</text>
<text x="190.9" y="3.5">16</text>
<text x="206.4" y="3.5" transform="rotate(-90 206.4 3.5)">17</text>
<text x="215.9" y="3.5">18</text>
<text x="228.2" y="3.5">19</text>
<text x="256.5" y="3.5" transform="rotate(-90 256.5 3.5)">21</text>
<text x="268.8" y="3.5" transform="rotate(-90 268.8 3.5)">22</text>
<text x="278.3" y="3.5">23</text>
<text x="290.7" y="3.5">24</text>
<text x=".7" y="25.4">B</text>
<text x=".7" y="87.8">G</text>
<text x=".7" y="100.2">H</text>
<text x=".7" y="125.2">K</text>
<text x=".7" y="150.3">M</text>
<text x="293.9" y="150.3">M</text>
<text x=".7" y="162.6">N</text>
<text x=".7" y="187.7">Q</text>
<text x="293.9" y="187.7">Q</text>
<text x=".7" y="200">R</text>
<text x="66.3" y="209.5">6</text>
<text x="103.4" y="209.5">9</text>
<text x="128.4" y="209.5">11</text>
<text x="141.1" y="209.5">12</text>
<text x="153.8" y="209.5">13</text>
<text x="166.2" y="209.5">14</text>
<text x="181.3" y="209.5" transform="rotate(-90 181.3 209.5)">15</text>
<text x="190.9" y="209.5">16</text>
<text x="206.4" y="209.5" transform="rotate(-90 206.4 209.5)">17</text>
<text x="215.9" y="209.5">18</text>
<text x="228.2" y="209.5">19</text>
<text x="256.5" y="209.5" transform="rotate(-90 256.5 209.5)">21</text>
<text x="268.8" y="209.5" transform="rotate(-90 268.8 209.5)">22</text>
<text x="278.3" y="209.5">23</text>
<text x="290.7" y="209.5">24</text>
</g>
</svg>
